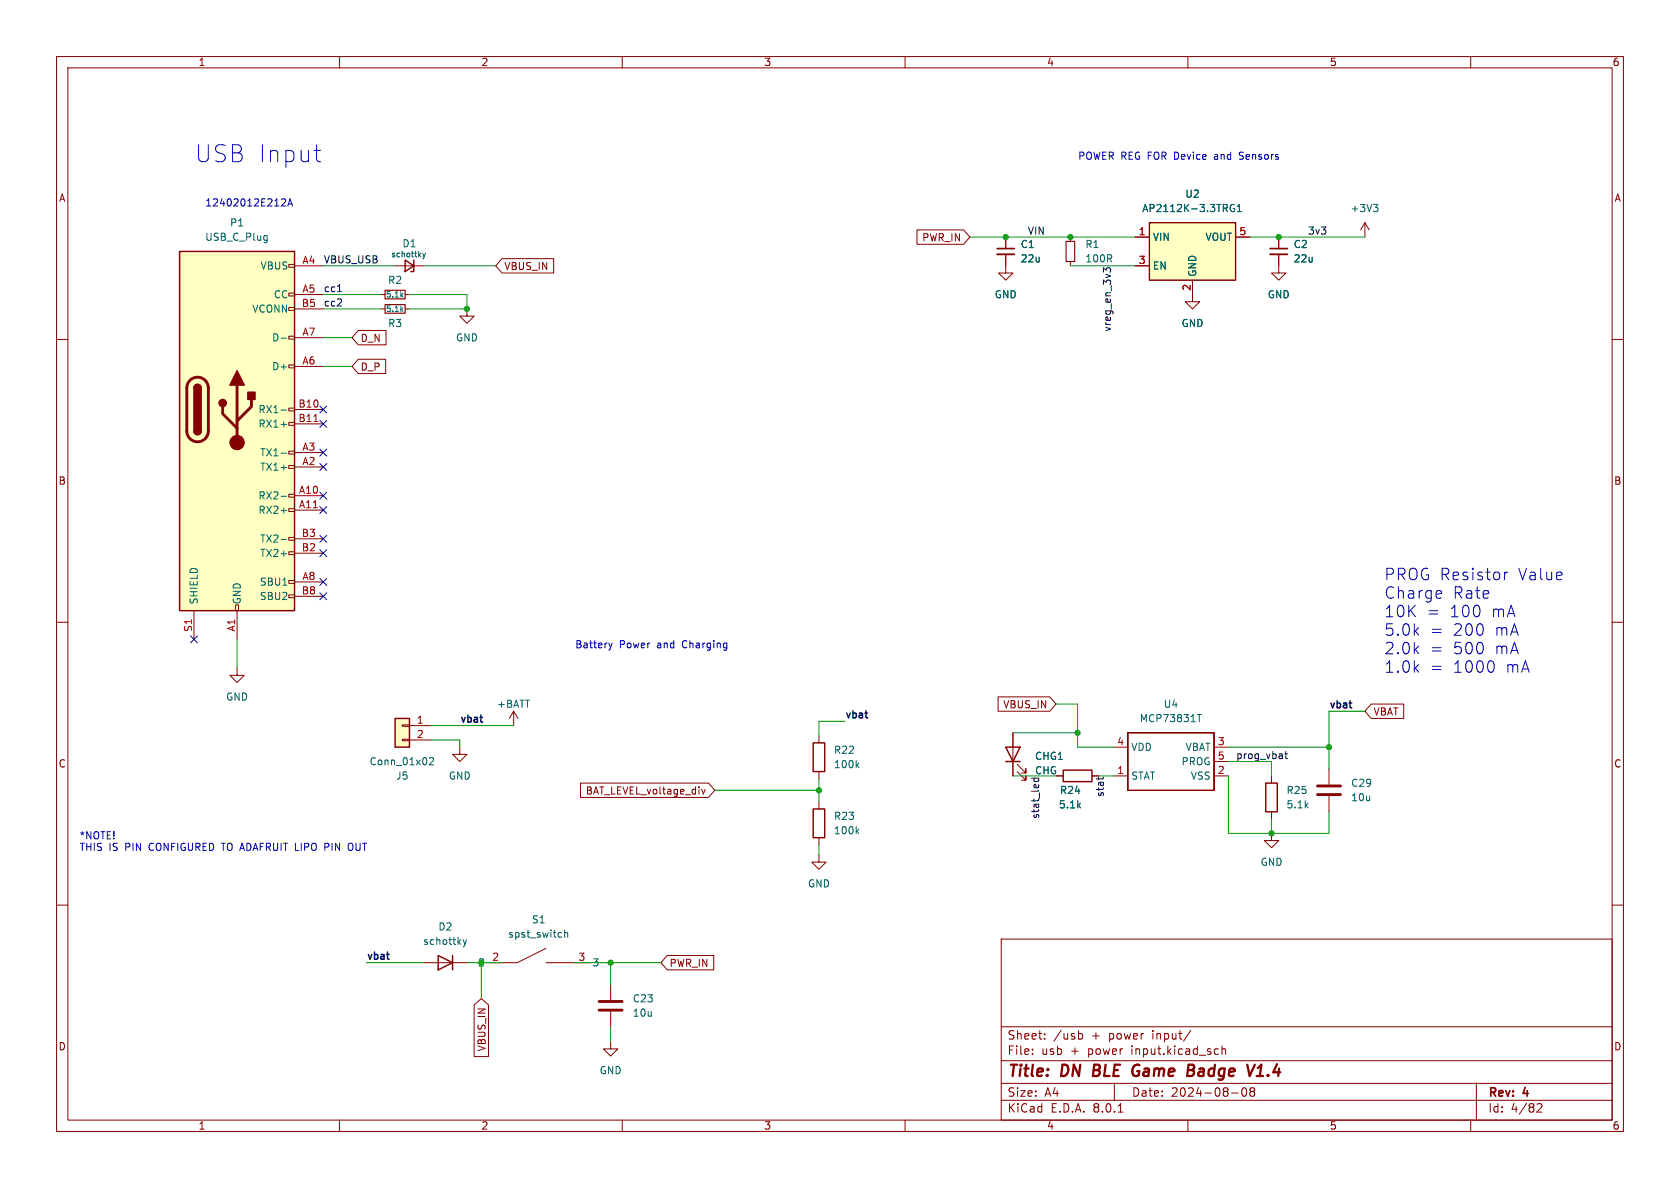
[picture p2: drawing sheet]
<svg xmlns="http://www.w3.org/2000/svg" width="297mm" height="210mm" viewBox="0 0 297 210" stroke-linecap="round" stroke-linejoin="round" font-family="sans-serif">
<g fill="none" stroke="#840000" stroke-width=".18">
<path d="M10 10h277v190h-277zM12 12h273v186h-273zM60 10v2M110 10v2M160 10v2M210 10v2M260 10v2M10 60h2M285 60h2M10 110h2M285 110h2M144.8 130v1.3"/>
<path d="M144.8 136.4v1.3M10 160h2M285 160h2M177 166h108v32h-108zM60 198v2M110 198v2M160 198v2M177 194.5h108M177 191.5h108M177 187.5h108M177 181.5h108M182.5 186.3v.1"/>
<path d="M182.5 185.5v.1M184.7 183.6v.1M184.7 182.8v.1M190.8 182.7h.3l.3 .3-.1 .6-.5 .1M197 191.5v3M197.7 196.6h.8M210 198v2M210.5 182.1l-1.3 2M215.2 185.4l.2 .1M215.4 186.3l-.2 .1M216 184.9v1.5M216 185.5l.2-.1 .4 .1 .1 .9"/>
<path d="M217.7 193.2h1.2M219.7 192.4a.81 .81 0 0 0 .3 1.4l.2-.1 .2-.5-.2-.8M221 192.4v.3l.2 .2M221.2 192.9l-.2 .3v.3l.2 .3 .5-.1 .1-.2-.1-.4-.2-.2M221.2 192.9h.3M221.7 192.4l.1 .3-.3 .2M260 198v2M261 191.5v6.5M271.7 195.2l.6-.1 .2 .1 .1 .3-.9 1.1h.9"/>
</g>
<path d="M193.5 188.2l-.3 2h.8M210 189.2h.7M210.1 188.2h.7a.49 .49 0 0 1 .3 .5 .49 .49 0 0 1-.4 .5M210.7 189.2l.2 .1a.58 .58 0 0 1-.3 .9M222.2 190.2h1.1M222.3 188.8l.7-.6-.3 2" fill="none" stroke="#840000" stroke-width=".4"/>
<path d="M143.8 131.3h2v5.1h-2z" fill="none" stroke="#840000" stroke-width=".25"/>
<path d="M151.5 135.2l.3 .5M151.8 134.9l-.4 .4" fill="none" stroke="#006464" stroke-width=".18"/>
<path d="M31.7 44.5h20.4v63.5h-20.4z" fill="#ffffc2"/>
<g fill="none" stroke="#840000" stroke-width=".18">
<path d="M241.3 39.4l-.8 1.2M241.3 39.4v2.5M241.3 39.4l.8 1.2M51.1 59.4h1v.5h-1zM51.1 54.4h1v.5h-1zM51.1 51.8h1v.5h-1zM51.1 46.7h1v.5h-1zM52.1 47h5M52.1 52.1h5M52.1 59.7h5M52.1 54.6h5M67.3 54.6h.8"/>
<path d="M69.8 47h5.1M71.6 54.6h.8M82.5 54.6v1.3h1.3l-1.3 1.3-1.2-1.3h1.2M177.8 45v3.3h1.3l-1.3 1.2-1.3-1.2h1.3M177.8 41.9v2M189.2 41.9v.8M189.2 46.2v.8M226.1 45v3.3h1.2l-1.2 1.2-1.3-1.2h1.3M226.1 41.9v2M51.1 79.8h1v.5h-1zM51.1 74.7h1v.5h-1zM51.1 72.1h1v.5h-1z"/>
<path d="M51.1 64.5h1v.5h-1zM52.1 64.8h5M52.1 72.4h5M52.1 74.9h5M51.1 97.5h1v.5h-1zM51.1 95h1v.5h-1zM51.1 89.9h1v.5h-1zM51.1 87.4h1v.5h-1zM51.1 82.3h1v.5h-1zM52.1 87.6h5M52.1 90.2h5M52.1 82.6h5"/>
<path d="M52.1 80h5M52.1 97.8h5M52.1 95.3h5M34.3 108v5M41.7 106.9h.5v1.1h-.5zM41.9 118.1v1.3h1.3l-1.3 1.3-1.3-1.3h1.3M41.9 108v5M51.1 105.2h1v.5h-1zM51.1 102.6h1v.5h-1zM52.1 102.9h5M52.1 105.4h5M81.3 132.1v1.3h1.2l-1.2 1.2-1.3-1.2h1.3"/>
<path d="M90.8 125.7l-.8 1.3M90.8 125.7v2.6M90.8 125.7l.8 1.3M179.1 129.5v7.7M179.8 136.4l1.6 1.5v-.7v.7h-.8M179.8 135.1l1.6 1.6v-.8v.8h-.8M186.7 137.2h1.3M193 137.2h1.3M224.8 137.2v1.2M234.9 135.9v2.8M144.8 151.1v1.3h1.2l-1.2 1.3-1.3-1.3h1.3M224.8 143.5v1.3"/>
<path d="M234.9 140.7v2.8M96.5 167.6l-5.1 2.6h-5M96.5 170.2h7.6M107.9 174v2.8M107.9 178.8v2.8M107.9 184.2v1.2h1.3l-1.3 1.3-1.2-1.3h1.2"/>
</g>
<path d="M31.7 44.5h20.4v63.5h-20.4zM71.6 46l1.6 1-1.6 1zM73.2 46v2h-.6M34.3 76.2a.64 .64 0 0 0 .6 .6 .64 .64 0 0 0 .7-.6M34.3 68.6a.64 .64 0 0 1 .6-.7 .64 .64 0 0 1 .7 .7M177.8 132.1h2.5l-1.2 2.5zM177.8 134.6h2.5M188 136.1h5v2.1h-5zM223.8 138.4h2v5.1h-2z" fill="none" stroke="#840000" stroke-width=".25"/>
<path d="M33.6 67.2a1.91 1.91 0 0 1 2-.4 1.91 1.91 0 0 1 1.2 1.8v7.6a1.91 1.91 0 0 1-1.9 1.9 1.91 1.91 0 0 1-1.9-1.9v-7.8l.2-.6zM39.4 71.9v1.3l2.5 2.5M41.9 68.1v10.1M44.4 70.6v1.3l-2.5 2.5M232.9 138.9h4.1M232.9 140.5h4.1M105.9 178.6h4.1M105.9 177h4.1" fill="none" stroke="#840000" stroke-width=".51"/>
<g fill="#840000" stroke="#840000" stroke-width=".25">
<path d="M34.3 76.2h1.3a.64 .64 0 0 1-.7 .6 .64 .64 0 0 1-.6-.6z"/>
<path d="M34.3 68.6h1.3v7.6h-1.3z"/>
<path d="M34.5 68.1a.64 .64 0 0 1 .7-.1 .64 .64 0 0 1 .4 .6h-1.3z"/>
<path d="M41.9 65.5l1.3 2.6h-2.6z"/>
<path d="M43.8 69.3h1.3v1.3h-1.3z"/>
<circle cx="39.4" cy="71.2" r=".63"/>
</g>
<circle cx="41.9" cy="78.2" r="1.27" fill="#840000" stroke="#840000" stroke-width=".18"/>
<g fill="none" stroke="#006464" stroke-width=".18">
<path d="M242.8 36.1h.8l-.4 .5M243.4 36.6l.2 .3v.3l-.2 .2M46.9 41.6l.3 .1M47.2 41.6v1.1l-.2 .2M47.2 42.4l-.3 .1M49.7 59.8h1M71 54.7l.3 .4M71.3 54.4l-.4 .4M74.7 44.7l.3 .7M75 45.4l-.3 .3M75.2 44.7l-.2 .7M49.7 72.5h1"/>
<path d="M49.7 75h1M49.7 87.7h1M49.7 90.3h1M49.7 80.1h1M49.7 95.3h1M99.8 164.4v1.3M99.8 165l.2-.2 .3 .1 .1 .8"/>
</g>
<path d="M55.5 74.5h.7" fill="none" stroke="#a90000" stroke-width=".18"/>
<path d="M176.3 45h3M224.5 45h3.1" fill="none" stroke="#840000" stroke-width=".33"/>
<path d="M176.3 43.9h3M224.5 43.9h3.1" fill="none" stroke="#840000" stroke-width=".3"/>
<path d="M68.1 53.8h3.5v1.6h-3.5zM188.5 42.7h1.5v3.5h-1.5z" fill="none" stroke="#840000" stroke-width=".2"/>
<path d="M69.8 127h2.6v5.1h-2.6z" fill="#ffffc2"/>
<g fill="none" stroke="#840000" stroke-width=".18">
<path d="M67.3 52.1h.8M71.6 52.1h.8M210.8 52.1v1.2h1.3l-1.3 1.3-1.3-1.3h1.3M71.1 130.7h1.3v.2h-1.3zM71.1 128.1h1.3v.3h-1.3zM72.4 128.3h3.8M72.4 130.8h3.8M196.8 137.2h2.6M196.8 132.1h2.6M199.4 139.7h15.2zM199.4 129.5v10.2zM199.4 129.5h15.2z"/>
<path d="M214.6 129.5v10.2zM214.6 137.2h2.6M214.6 132.1h2.6M214.6 134.6h2.6M144.8 141.7v1.3M144.8 148.1v1.3M224.8 147.3v1.3h1.3l-1.3 1.3-1.3-1.3h1.3M74.9 170.2h7.6"/>
</g>
<path d="M69.8 127h2.6v5.1h-2.6zM143.8 143h2v5.1h-2zM77.5 168.9l2.5 1.3-2.5 1.3zM80 168.9v2.6" fill="none" stroke="#840000" stroke-width=".25"/>
<path d="M71 52.1l.3 .4M71.3 51.9l-.4 .3M75.9 134.1l.5-.2 .3 .4-.8 .9h.8M211.7 126.3h.7M212 126.3v1.3M151.5 146.9l.3 .5M151.8 146.5l-.4 .5M81.9 166.1l.3 .8M82.2 166.9l-.3 .5M82.5 166.1l-.3 .8" fill="none" stroke="#006464" stroke-width=".18"/>
<path d="M68.1 51.3h3.5v1.5h-3.5z" fill="none" stroke="#840000" stroke-width=".2"/>
<path d="M203.2 39.4h15.2v10.1h-15.2z" fill="#ffffc2"/>
<path d="M203.2 39.4h15.2v10.1h-15.2z" fill="none" stroke="#840000" stroke-width=".25"/>
<g fill="none" stroke="#840000" stroke-width=".18">
<path d="M63.3 58.4h4.9v2.6h-4.9l-1.1-1.3zM88.7 45.7h9.2v2.6h-9.2l-1.1-1.3zM162.1 40.6h8.2l1.1 1.3-1.1 1.3h-8.2zM177.8 41.9v2M177.8 45v2M200.7 41.9h2.5M200.7 47h2.5M210.8 49.5v2.6M218.4 41.9h2.6M226.1 41.9v2M226.1 45v2M63.3 63.5h4.9v2.5h-4.9l-1.1-1.2z"/>
<path d="M102.6 138.4h22.7l1.1 1.3-1.1 1.3h-22.7zM124 139.5l.4 .9 .3-.9M176.4 123.2h9.2l1.1 1.3-1.1 1.2h-9.2zM179.1 129.5v2.6M179.1 134.6v2.6M186.7 137.2h1.3M193 137.2h1.3M242.4 124.5h5.8v2.5h-5.8l-1.1-1.3zM83.8 177.6l1.3-1.1 1.3 1.1v9.2h-2.6zM118 168.9h8.2v2.6h-8.2l-1.2-1.3z"/>
</g>
<path d="M218.2 36.2a.59 .59 0 0 0-.7 .6 .59 .59 0 0 0 .7 .5l.1-.4h-.3M218.7 37.4h.8M218.7 36.5l.4-.4v1.3" fill="none" stroke="#006464" stroke-width=".18"/>
<path d="M59.7 51.6h.7M196.3 48.1v-.5l-.1-.2h-.5l-.1 .4-.5-.5v.8M182.8 137.7v.2l.2 .3M183.6 137.7v.2l-.2 .3M194.2 137.4v.5M195.1 137.4l-.1 .2M227.1 133.3h.5M227.3 132.8v1.1l.3 .2" fill="none" stroke="#0f0f0f" stroke-width=".18"/>
<g fill="none" stroke="#0000c2" stroke-width=".18">
<path d="M50 35.1l.4 .1 .1 .3-.8 .9h.8M50.9 36.4l.4-1.3 .4 1.3M51 36.1h.6M55.5 26.6h1.2M56 28.2l.1 .2 .6 .2M219.1 28.1l.2 .1M219.3 26.9l-.2 .2 .2 .4M107.6 113.7l.3 .8M107.9 114.5l-.2 .4M108.2 113.7l-.3 .8M254.6 104.4l.2 .1 .1 .4-1 .2M254.8 105.7l-.2 .1"/>
<path d="M264 117a1.71 1.71 0 0 1 0 1.6M266 101.1v1.4M266.6 101.1a.52 .52 0 0 0-.6 .4M57.4 149.1h.6M58 149.7h-.6M61.8 149.1l.5 .1M62.3 150.2l-.5 .1"/>
</g>
<g fill="none" stroke="#009600" stroke-width=".18">
<path d="M57.1 47h12.7M57.1 54.6h10.2M57.1 52.1h10.2M57.1 59.7h5.1M72.4 52.1h10.1v2.5h-10.1M74.9 47h12.7M171.4 41.9h29.3M189.2 47h11.5M221 41.9h20.3M57.1 64.8h5.1M41.9 113v5.1M76.2 128.3h14.6"/>
<path d="M76.2 130.8h5.1v1.3M126.4 139.7h18.4M144.8 137.7v4M149.4 127.5h-4.6v2.5M179.1 137.2h7.6M179.1 129.5h11.4M186.7 124.5h3.8v7.6h6.3M194.3 137.2h2.5M217.2 137.2v10.1h17.7v-3.8M217.2 132.1h17.7M217.2 134.6h7.6v2.6M241.3 125.7h-6.4v10.2"/>
<path d="M144.8 149.4v1.7M224.8 144.8v2.5M64.8 170.2h10.1M82.5 170.2h6.4M85.1 170.2v6.3M101.6 170.2h15.2M107.9 170.2v3.8M107.9 181.6v2.6"/>
</g>
<g fill="none" stroke="#000084" stroke-width=".18">
<path d="M56.5 79.4l1.3 1.2M56.5 74.3l1.3 1.2M56.5 71.8l1.3 1.2M57.8 79.4l-1.3 1.2M57.8 74.3l-1.3 1.2M57.8 71.8l-1.3 1.2M56.5 97.2l1.3 1.2M56.5 94.6l1.3 1.3M56.5 81.9l1.3 1.3M56.5 87l1.3 1.2M56.5 89.6l1.3 1.2M57.8 97.2l-1.3 1.2"/>
<path d="M57.8 94.6l-1.3 1.3M57.8 81.9l-1.3 1.3M57.8 87l-1.3 1.2M57.8 89.6l-1.3 1.2M33.7 112.4l1.2 1.2M34.9 112.4l-1.2 1.2M56.5 104.8l1.3 1.2M56.5 102.3l1.3 1.2M57.8 104.8l-1.3 1.2M57.8 102.3l-1.3 1.2"/>
</g>
<g fill="#009600" stroke="#009600" stroke-width=".18">
<circle cx="107.9" cy="170.2" r=".46"/>
<circle cx="234.9" cy="132.1" r=".46"/>
<circle cx="189.2" cy="41.9" r=".46"/>
<circle cx="226.1" cy="41.9" r=".46"/>
<circle cx="177.8" cy="41.9" r=".46"/>
<circle cx="82.5" cy="54.6" r=".46"/>
<circle cx="190.5" cy="129.5" r=".46"/>
<circle cx="224.8" cy="147.3" r=".46"/>
<circle cx="144.8" cy="139.7" r=".46"/>
</g>
<text font-size="4.2" fill="#0000c2" x="34.3" y="29">USB Input</text>
<g font-size="2.8" fill="#0000c2">
<text x="244.6" y="102.8">PROG Resistor</text>
<text x="244.6" y="106.1">Charge</text>
<text x="256.7" y="106.1">Rate</text>
<text x="268.3" y="102.8">Value</text>
<text x="244.6" y="109.3">10K</text>
<text x="244.6" y="112.6">5.0k</text>
<text x="252.1" y="109.3">=</text>
<text x="252.7" y="112.6">=</text>
<text x="256.2" y="109.3">100</text>
<text x="256.8" y="112.6">200</text>
<text x="263.6" y="109.3">mA</text>
<text x="264.2" y="112.6">mA</text>
<text x="244.6" y="115.9">2.0k</text>
<text x="244.6" y="119.2">1.0k</text>
<text x="252.7" y="115.9">=</text>
<text x="252.7" y="119.2">=</text>
<text x="256.8" y="115.9">500</text>
<text x="256.8" y="119.2">1000</text>
<text x="264.2" y="115.9">mA</text>
<text x="266.1" y="119.2">mA</text>
</g>
<g font-size="2.8" fill="#840000">
<text x="178" y="190.9">Title:</text>
<text x="187.7" y="190.9">DN</text>
<text x="194.1" y="190.9">BLE Game</text>
<text x="212.3" y="190.9">Badge</text>
<text x="223.8" y="190.9">V1.4</text>
</g>
<g font-size="2.1" fill="#840000">
<text x="178" y="184">Sheet:</text>
<text x="186.2" y="184">/usb</text>
<text x="193" y="184">+</text>
<text x="196.2" y="184">power</text>
<text x="204" y="184">input/</text>
<text x="178" y="186.7">File:</text>
<text x="184.1" y="186.7">usb</text>
<text x="189.3" y="186.7">+</text>
<text x="192.5" y="186.7">power</text>
<text x="200.3" y="186.7">input.kicad_sch</text>
<text x="178" y="196.9">KiCad</text>
<text x="178" y="194.1">Size:</text>
<text x="184.7" y="194.1">A4</text>
<text x="185.7" y="196.9">E.D.A.</text>
<text x="193.3" y="196.9">8.0.1</text>
<text x="200" y="194.1">Date:</text>
<text x="207" y="194.1">2024-08-08</text>
<text x="263" y="194.3">Rev:</text>
<text x="263" y="196.9">Id:</text>
<text x="267.1" y="196.9">4/82</text>
<text x="269.4" y="194.3">4</text>
</g>
<g font-size="1.8" fill="#840000">
<text x="35" y="11.9">1</text>
<text x="85" y="11.9">2</text>
<text x="135" y="11.9">3</text>
<text x="185" y="11.9">4</text>
<text x="235" y="11.9">5</text>
<text x="285" y="11.9">6</text>
<text x="10.3" y="35.9">A</text>
<text x="285.3" y="35.9">A</text>
<text x="89.1" y="47.9">VBUS_IN</text>
<text x="162.9" y="42.9">PWR_IN</text>
<text x="63.7" y="65.7">D_P</text>
<text x="63.7" y="60.6">D_N</text>
<text x="10.3" y="85.9">B</text>
<text x="285.3" y="85.9">B</text>
<text x="177.3" y="125.4">VBUS_IN</text>
<text x="242.7" y="126.7">VBAT</text>
<text x="10.3" y="135.9">C</text>
<text x="285.3" y="135.9">C</text>
<text x="103.4" y="140.7">BAT_LEVEL_voltage_div</text>
<text x="118.3" y="171.1">PWR_IN</text>
<text x="10.3" y="185.9">D</text>
<text x="86" y="186" transform="rotate(-90 86 186)">VBUS_IN</text>
<text x="285.3" y="185.9">D</text>
<text x="35" y="199.9">1</text>
<text x="85" y="199.9">2</text>
<text x="135" y="199.9">3</text>
<text x="185" y="199.9">4</text>
<text x="235" y="199.9">5</text>
<text x="285" y="199.9">6</text>
</g>
<g font-size="1.8" fill="#0000c2">
<text x="190.5" y="28.3">POWER REG FOR Device</text>
<text x="215.1" y="28.3">and</text>
<text x="219.8" y="28.3">Sensors</text>
<text x="36.2" y="36.6">12402012E212A</text>
<text x="101.6" y="114.7">Battery</text>
<text x="109.5" y="114.7">Power</text>
<text x="116.3" y="114.7">and</text>
<text x="120.9" y="114.7">Charging</text>
<text x="14" y="148.5">*NOTE!</text>
<text x="14" y="150.5">THIS</text>
<text x="19.3" y="150.5">IS</text>
<text x="22.2" y="150.5">PIN</text>
<text x="26.6" y="150.5">CONFIGURED TO ADAFRUIT LIPO</text>
<text x="58.5" y="150.5">PIN</text>
<text x="62.8" y="150.5">OUT</text>
</g>
<g font-size="1.8" fill="#006464">
<text x="209.4" y="35.2">U2</text>
<text x="40.6" y="40.2">P1</text>
<text x="201.8" y="37.7">AP2112K-3.3TRG1</text>
<text x="238.7" y="37.7">+3V3</text>
<text x="36.2" y="42.8">USB_C_Plug</text>
<text x="46" y="47.9">VBUS</text>
<text x="71" y="43.9">D1</text>
<text x="180.3" y="44">C1</text>
<text x="180.3" y="46.6">22u</text>
<text x="191.8" y="44">R1</text>
<text x="191.8" y="46.6">100R</text>
<text x="203.7" y="42.8">VIN</text>
<text x="203.7" y="47.9">EN</text>
<text x="213" y="42.8">VOUT</text>
<text x="228.6" y="44">C2</text>
<text x="228.6" y="46.6">22u</text>
<text x="48.3" y="52.9">CC</text>
<text x="68.5" y="50.4">R2</text>
<text x="175.8" y="52.9">GND</text>
<text x="211.7" y="49" transform="rotate(-90 211.7 49)">GND</text>
<text x="224" y="52.9">GND</text>
<text x="44.5" y="55.5">VCONN</text>
<text x="68.5" y="58">R3</text>
<text x="208.8" y="58">GND</text>
<text x="48" y="65.6">D+</text>
<text x="48" y="60.6">D-</text>
<text x="80.5" y="60.6">GND</text>
<text x="45.6" y="73.3">RX1-</text>
<text x="45.6" y="75.8">RX1+</text>
<text x="45.9" y="83.4">TX1+</text>
<text x="45.9" y="80.9">TX1-</text>
<text x="45.6" y="88.5">RX2-</text>
<text x="45.6" y="91">RX2+</text>
<text x="45.9" y="98.7">TX2+</text>
<text x="45.9" y="96.1">TX2-</text>
<text x="35.2" y="106.9" transform="rotate(-90 35.2 106.9)">SHIELD</text>
<text x="42.8" y="106.9" transform="rotate(-90 42.8 106.9)">GND</text>
<text x="45.8" y="103.7">SBU1</text>
<text x="45.8" y="106.3">SBU2</text>
<text x="39.9" y="124.1">GND</text>
<text x="87.8" y="125.3">+BATT</text>
<text x="205.6" y="125.3">U4</text>
<text x="201.4" y="127.9">MCP73831T</text>
<text x="65.2" y="135.5">Conn_01x02</text>
<text x="147.3" y="133.5">R22</text>
<text x="147.3" y="136">100k</text>
<text x="182.9" y="137.1">CHG</text>
<text x="182.9" y="134.5">CHG1</text>
<text x="199.9" y="132.9">VDD</text>
<text x="208.8" y="135.5">PROG</text>
<text x="209.5" y="132.9">VBAT</text>
<text x="69.9" y="138">J5</text>
<text x="79.2" y="138">GND</text>
<text x="187.1" y="143.1">5.1k</text>
<text x="187.3" y="140.6">R24</text>
<text x="199.9" y="138">STAT</text>
<text x="210.4" y="138">VSS</text>
<text x="227.3" y="143.1">5.1k</text>
<text x="227.3" y="140.6">R25</text>
<text x="238.8" y="139.3">C29</text>
<text x="238.8" y="141.8">10u</text>
<text x="147.3" y="145.1">R23</text>
<text x="147.3" y="147.7">100k</text>
<text x="222.8" y="153.3">GND</text>
<text x="142.7" y="157.1">GND</text>
<text x="74.7" y="167.2">schottky</text>
<text x="77.4" y="164.7">D2</text>
<text x="89.7" y="166">spst_switch</text>
<text x="93.9" y="163.4">S1</text>
<text x="104.6" y="171">3</text>
<text x="111.8" y="177.4">C23</text>
<text x="111.8" y="179.9">10u</text>
<text x="105.9" y="190.1">GND</text>
</g>
<g font-size="1.8" fill="#0f0f0f">
<text x="181.6" y="41.6">VIN</text>
<text x="231.1" y="41.6">3v3</text>
<text x="57.1" y="46.6">VBUS_USB</text>
<text x="57.1" y="51.7">cc1</text>
<text x="57.1" y="54.3">cc2</text>
<text x="196.5" y="58.7" transform="rotate(-90 196.5 58.7)">vreg_en_3v3</text>
<text x="234.9" y="125.3">vbat</text>
<text x="81.3" y="127.8">vbat</text>
<text x="149.4" y="127.1">vbat</text>
<text x="218.4" y="134.3">prog_vbat</text>
<text x="195.2" y="141" transform="rotate(-90 195.2 141)">stat</text>
<text x="183.8" y="144.9" transform="rotate(-90 183.8 144.9)">stat_led</text>
<text x="64.8" y="169.7">vbat</text>
</g>
<g font-size="1.8" fill="#a90000">
<text x="201.2" y="41.7">1</text>
<text x="219" y="41.7">5</text>
<text x="53.4" y="46.7">A4</text>
<text x="201.2" y="46.7">3</text>
<text x="53.4" y="51.8">A5</text>
<text x="210.6" y="51.5" transform="rotate(-90 210.6 51.5)">2</text>
<text x="53.3" y="54.4">B5</text>
<text x="53.4" y="59.4">A7</text>
<text x="53.4" y="64.5">A6</text>
<text x="52.7" y="72.1">B10</text>
<text x="52.7" y="74.7">B11</text>
<text x="53.4" y="82.3">A2</text>
<text x="53.4" y="79.8">A3</text>
<text x="52.8" y="87.4">A10</text>
<text x="52.8" y="89.9">A11</text>
<text x="53.3" y="95">B3</text>
<text x="53.3" y="97.5">B2</text>
<text x="53.3" y="105.2">B8</text>
<text x="53.4" y="102.6">A8</text>
<text x="34" y="111.8" transform="rotate(-90 34 111.8)">S1</text>
<text x="41.7" y="111.7" transform="rotate(-90 41.7 111.7)">A1</text>
<text x="73.6" y="128">1</text>
<text x="73.6" y="130.6">2</text>
<text x="197.4" y="131.8">4</text>
<text x="215.2" y="131.8">3</text>
<text x="197.4" y="136.9">1</text>
<text x="215.2" y="136.9">2</text>
<text x="215.2" y="134.4">5</text>
<text x="86.9" y="169.9">2</text>
<text x="102.2" y="169.9">3</text>
</g>
<text font-size="1.8" fill="#009600" x="84.4" y="171">2</text>
<g font-size="1.4" fill="#006464">
<text x="69" y="45.7">schottky</text>
<text x="68.1" y="52.8">5.1k</text>
<text x="68.1" y="55.3">5.1k</text>
</g>
</svg>
